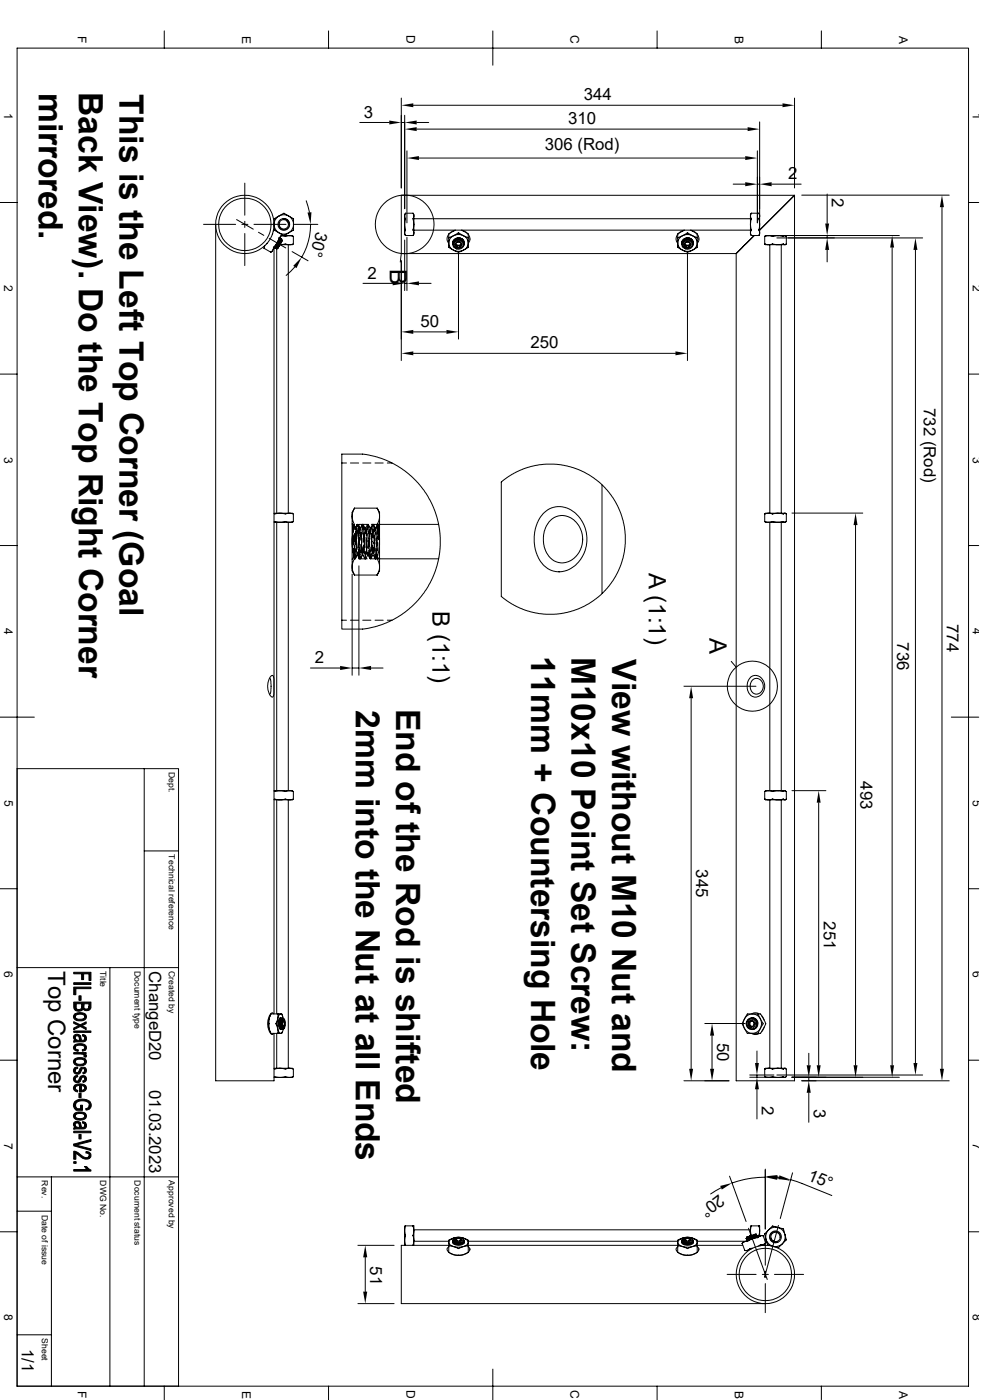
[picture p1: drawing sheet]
<svg xmlns="http://www.w3.org/2000/svg" width="297mm" height="420mm" viewBox="0 0 297 420" stroke-linecap="round" stroke-linejoin="round" font-family="sans-serif">
<g fill="none" stroke="#000" stroke-width=".3">
<path d="M5.1 14.4h285.2v401.4h-285.2zM49.2 9.3v5.1M98.5 9.3v5.1M147.7 9.3v10.3M196.9 9.3v5.1M246.2 9.3v5.1M107.8 36.7h8.9M120.3 36.7h1M120.3 29.4v27M121.3 34.6v28M123.9 31.6h110.6M124.9 36.7h3.6"/>
<path d="M124.9 38.7h99.2M227.7 36.6v28.6M238.1 29.4v27M73.4 54.9v9.7M122 45.3v21.5M125.6 47.4h97.8M219.8 55.2h3.6M227 45.3v21.5M227 55.2h.7M231.3 55.2h8.8M238.1 58.6h-117.8v17.5M238.1 58.6l-10.4 10.4"/>
<path d="M238.1 58.6v265.6h-17.5v-248.1l5.5-5.4-5.5 5.4h-100.3M240.3 58.5h44.2M247.9 58.2v8.9M0 60.7h5.1M61 67.3h9.6M64.6 67.3v256.9h17.5v-14.2M70.9 65.9l5 2.8M72.5 67.3h1.8M73.4 66.4v1.8M73.4 70.1v9.6M76.1 67.3h9.6M77.5 69.7l1.6 .9"/>
<path d="M79.2 74.5h.1M79.4 73.7l-.2 .8zM80.1 73l-.2 .2M80.7 71.5l4.9 2.9M81.7 70.2h.1M81.7 70v.2M82.1 69l-.2 .3 .3-.3M82.1 69h.1M82.1 68.9v.1M82.1 74.4v229.8M82.2 65.6l2.3-1.3a.81 .81 0 0 1 1.4 .1l.8 .5a1.49 1.49 0 0 1 1.3 1.1v1.7a1.21 1.21 0 0 1-.5 1.6l-1.1 .6a1.5 1.5 0 0 1-1.8 .5l-1.2-.6a1.55 1.55 0 0 1-1.3-1.3zM82.4 74.1h.1"/>
<path d="M82.4 74.1h-.1M82.4 73.9v.2M82.4 74.5h.1M82.4 74.1v.4M82.8 74.3l.1 .1M82.8 74.3l-.3 .2M82.8 73.2l-.4 .9M82.9 74.7v.1M82.9 74.4v.4M82.9 74.7v79.3M83.3 74l-.4 .7M83.9 66.6l-.1 1.3 .9 .8h.6l.7-.3 .4-1.1"/>
<path d="M83.9 71.5h.1M83.9 71.4l-1.5 3.1M83.9 73.4l1.6-.2 1.6 .2 .8-.2-.3 .2zM84 66.3a1.43 1.43 0 0 1 2 0l.4 1-.3-1.1-.6-.5-.7-.1a1.62 1.62 0 0 1 1.7 .9 1.57 1.57 0 0 1-.3 2.1 1.57 1.57 0 0 1-2.1-.2 1.57 1.57 0 0 1-.1-2.1zM84 71.5l-1.5 3M84 71.8l-1.2 2.5M84 71.8v.1M84 71.5v.3M84 71.9l-1.1 2.5M84.3 70.7l-2.7 4.7-.4 .2-2-1.1M84.3 70.7h3.3l.3 .2-.8-.2-1.5 .2zM84.4 71.7l-1.5 3"/>
<path d="M84.4 71.7h.1M84.4 71.7l-.4 .2M84.4 70.3l-.2 .6-.5 .4-.7 1.6-1 1.2-.3 1.1-.5 .4M84.4 71.7l-1.1 2.3M84.4 72.1l-.6 1.5M84.4 72.1l-1 2.3M84.4 71.7v.4M84.5 70.4l-.2 .3M84.6 72.1l-1.4 2.5-.3 .2M84.6 72.1l-1.2 2.3-.1-.4M84.6 72.1h-.1M86.4 73.4v80.6"/>
<path d="M87.5 75.5l4.8 2.7M87.9 67.3h7.3M87.9 70.9h.1M87.9 73.2h.1M87.9 70.9v2.3M91.8 60.2l1 3.5M93.1 67.3a19.8 19.8 0 0 1-2.7 9.9M120.3 78.2v30M120.3 76.1l-.3 2.5M121.3 72v15.2M121.5 64l-.2 .6 .2 1-.2 1.3 .2 2-.2 1.1 .2 .7M121.5 70.7h.1"/>
<path d="M121.5 64l-.2 .4v5.8l.2 .5h2.3M121.5 64h.1M121.5 64h2.3M122 71.2v16M123.8 64l.2 .7-.2 .9 .2 1.5-.2 1.9 .2 .9-.2 .8M123.8 64l.2 .4v5.8l-.2 .5M123.8 70.7h.1M123.8 64h.1M124 65.6h100.9M124 69h100.9M134.5 71.4l2.1-1.1a.93 .93 0 0 1 1.6 0l2.1 1.1M134.5 70.3l-.5 1.1 .1 .9 .4 .6"/>
<path d="M135 71.4a3 3 0 0 1 3.2-1 3 3 0 0 1 2.1 2.5 2.95 2.95 0 0 1-2.9 2.5 2.95 2.95 0 0 1-2.9-2.5zM135.7 73.2a1.73 1.73 0 0 1 1.7-1.9 1.73 1.73 0 0 1 1.7 2M135.7 73.2h.1M135.7 73h.1M136.3 72.6l1-.5 1.2 .2 .5 1-.2 .8-1 .6-1.3-.2-.6-.5 .8 .4-.7-.9zM136.3 72.7a1.27 1.27 0 0 1 1.9-.3 1.27 1.27 0 0 1 0 1.9 1.28 1.28 0 0 1-1.6 0 1.28 1.28 0 0 1-.3-1.6zM136.4 73.4l.3 .3a1.07 1.07 0 0 0 1.2 .4l.2-.4a.71 .71 0 0 0-.2-1.1l.4 .5a.78 .78 0 0 1-.4 1M136.4 73.4l.5 .7M136.4 69l-1.7 1M136.6 69l-2.1 1.2v3.2a.93 .93 0 0 0 .8 1.3l1.3 .7a1.62 1.62 0 0 0 2.1-.3l.3-.1a1.48 1.48 0 0 0 1.3-1.2v-3.6l-2-1.2M136.6 73.1l.1 .1a.96 .96 0 0 0 1.6-.1M136.6 73.1a.86 .86 0 0 0 .8 .5 .86 .86 0 0 0 .8-.5"/>
<path d="M136.7 72.9l.2-.3-.5 .8zM136.9 74.1h1M136.9 73.6v.5M136.9 72.6h1zM137.4 75.7v26M137.9 71.5l-.8-.1 .9 .1 .7 .4M137.9 73.6v.5M138.4 69l1.7 1M138.9 73.8l.2-.3a1.65 1.65 0 0 0-1.9-1.8 1.65 1.65 0 0 0-1.3 2.3M139 72.3l-.6-.7-1.4-.1-1 .6-.3 .9M139.1 73l-.4-1.1-.6-.4h-.9l-1.2 .6-.3 1M139.1 73.1l-.1-.6-.5-.5-1.3-.3-1 .4-.5 1.1"/>
<path d="M139.1 73.1h.1M139.1 72.9h.1M140.3 70.3l.5 1.1v.9l-.5 .6M203.1 71.4l2.3-1.2a.79 .79 0 0 1 1.4 .1l2.2 1.1M203.2 70.3l-.6 1.3 .1 .7 .5 .6M203.7 71.4a2.95 2.95 0 0 1 3.3-.9 2.95 2.95 0 0 1 1.9 2.9 3 3 0 0 1-3.1 2 3 3 0 0 1-2.7-2.5zM204.3 73.2a1.73 1.73 0 0 1 1.8-1.9 1.73 1.73 0 0 1 1.7 2M204.3 73.2h.1M204.9 72.7a1.32 1.32 0 0 1 1.8-.4 1.32 1.32 0 0 1 .5 1.8 1.32 1.32 0 0 1-1.8 .4 1.32 1.32 0 0 1-.5-1.8zM205 72.5l.7-.4 1.1 .1 .8 .7-.1 1.1-1 .7h-.9l-.7-.3-.4-.4 .8 .4-.7-1zM205.1 73.4l.2 .3a.92 .92 0 0 0 1.4 .2l.1-.2a.71 .71 0 0 0-.3-1.1l.3 .3a.75 .75 0 0 1-.3 1.2M205.1 73.4l.5 .7"/>
<path d="M205.1 69l-1.7 1M205.2 69l-2 1.1-.1 2.9a1.1 1.1 0 0 0 .6 1.5l1.4 .8a1.72 1.72 0 0 0 2.2-.2l.6-.2a1.2 1.2 0 0 0 1.1-1v-3.8l-2.1-1.1M205.2 73.1a.89 .89 0 0 0 .9 .5 .89 .89 0 0 0 .8-.5M205.2 73.1l.1 .1a.92 .92 0 0 0 1.6-.1M205.3 72.9l.3-.3-.5 .8zM205.6 74.1h.9M205.6 73.6v.5M205.6 72.6h.9zM206 75.7v32.5M206.5 71.5l-.7-.1 .9 .1 .7 .4M206.5 73.6v.5M207.1 69l1.6 1"/>
<path d="M207.6 73.8a1.63 1.63 0 0 0-.9-2.1 1.63 1.63 0 0 0-2.1 .8l-.3 .5 .2 1M207.6 72.3l-.8-.8h-1.2l-.8 .4-.4 .5v.6M207.8 73l-.4-1.1-.6-.4h-1l-1.1 .5-.4 1.1M207.8 72.9h.1M207.8 73.1l-.6-1.1-1.3-.3-1.1 .5-.5 1M209 70.3l.5 1-.1 .9-.4 .7M225.2 64l-.3 .4v5.8l.3 .5h2.2M225.2 64l-.3 .7 .3 .9-.3 1.5 .3 1.9-.3 .9 .3 .8M225.2 64h2.2M225.2 64h.1M227.4 64l.3 .6-.3 1 .3 1.3-.3 2.1 .3 1-.3 .7M227.4 64l.3 .4v5.8l-.3 .5"/>
<path d="M229.2 73.2l.3 .2h5.9M229.2 70.9v2.3M229.2 70.9h.1M229.2 73.2h.1M229.2 73.2l.8 .2 1.5-.2 1.1 .2 2.2-.2 .6 .2 .2-.2M230.7 73.4v80.6M232.8 71.4h43.7M233.2 70.7h-3.7l-.3 .2M233.2 70.7l-1.5 .2-1.7-.2-.8 .2M233.2 70.7l1.4 .2 .8-.2 .2 .2M233.2 70.7h2.2M234.1 73.4v80.6"/>
<path d="M235.6 70.9h.1M235.6 73.2h.1M235.7 70.9v2.3M247.9 70.7v.7M247.9 75v3.6M267.4 74.3v245.3M269.5 70.7h-34.2M274.4 75v243.9M282.3 62.1v258.5M290.3 60.7h3M88.3 80.1l-2.5 2.5M108.8 85h8.9"/>
<path d="M121.3 85h.7M123.9 99.6h9.9M125.6 85h3.6M0 112.2h5.1M123.9 106h78.5M290.3 112.2h3M102.4 138.9h1.4M105 138.9h2.5M108.7 138.9h2.5M112.4 138.9h2.5M116.1 138.9h1.4M82.1 154h5.5l.3 .2-.8-.2-1.5 .2-1.1-.2-2.4 .1"/>
<path d="M82.9 156.7v80.5M86.4 156.7v80.5M87.9 156.5l-.3 .2h-5.5M87.9 156.5l-.8 .2-1.5-.2-1.1 .2-2.4-.2M87.9 154.2h.1M87.9 156.5h.1M87.9 154.2v2.3M105.5 157.2l.2 .1M105.7 158.3v1.5M105.7 157.3v1M105.7 158.3v1.3M105.7 157.3l.1 .2"/>
<path d="M106.2 158.9l-.5-1.6 .2 1.9M106.2 152.5l-.7 2 .3 2a1.53 1.53 0 0 1 .2 1.8l-.4 2.8-.1 2.2 .7 4.3M106.3 152.4l-.8 1.3v17.5l.8 1.3h6.7M106.3 152.4l-.1 .1M106.3 152.4h6.7M106.4 160l-.1 2.4M106.5 158.7l.1-.5 .1 1.4M106.7 159.6v2.9M106.7 159.6l.1 1.5M107.1 159.1l-.2 2.5M107.1 157.3l.8 1-.3 2.4M107.1 157.4l-.5 .8-.9-.8"/>
<path d="M107.1 157.4l-.3 2.3M107.1 157.9l.2-.6 .2 1.8M107.2 158.6l.2 2.4M107.8 158.3h.2M108 159.6l.2 2.5M108.2 159.1l-.2-.8-.2 1.6M108.4 159.6l-.2 2.5M108.5 158.4l.1-1.1 .2 1.4M108.6 157.4l-.6 1M108.6 157.3h.2M108.7 157.8l-.2 2.4M108.8 157.4l.6 1"/>
<path d="M108.9 159.9l.1 2.5M108.9 158l.2 2.5M109.2 159l.2-.7 .2 1.8M109.4 159.5l-.2 2.4M109.4 158.3h.2M109.6 158.4l.6-1.1h.2l.6 1.1M109.6 158.4l.3 2.4M110 158.2l-.1 2.5M110.1 157.3h-2.5v2.7M110.2 157.6l.2 2.5M110.5 158.2l-.2-.9-.1 1.6M110.6 159.4l.1 2.4"/>
<path d="M110.8 158.6l-.2 2.4M110.9 158.3h.2M111.1 159.3l.2 2.4M111.3 158.8l-.2-.5-.2 2M111.3 157.3h20.1M111.7 157.4l-.6 1M111.7 158.7l-.2 2.5M111.8 157.7l-.1-.4-.2 2M111.8 157.5l.1-.2 .2 2.3M111.9 159l.2 2.4M111.9 157.4l.6 1M112.4 159.8l-.1 2.5"/>
<path d="M112.5 158.3h.1M112.6 158.6l.3-.4 .3 .9M112.6 158.9l.1 1.4M112.6 158.3v.6M112.6 158.9l-.2-.6-.1 1M112.7 158.2l-.1 .1M113 159.2l-.1 2.4M113 152.5l.7 2-.2 1.8a1.67 1.67 0 0 0-.3 2l.5 3.3v2.3l-.5 2.7a1.88 1.88 0 0 0 .3 2.2l.2 1.7-.7 2M113 152.4l.7 1.3v17.5l-.7 1.3M113 152.4v.1M113.1 157.9l.1-.6 .3 1.8M113.2 157.4l-.5 .8"/>
<path d="M113.4 159.1l-.1 2.4M113.4 157.4l-.2 2.5M113.5 157.9v-.5l.1 1.1M113.6 158.5v3.4M113.6 158.5h.1M113.7 157.2l-.2 .2M131.4 157.3l.6 3.8-.1 3.4-.5 3.1M131.4 157.3l-1.2-4.3-2.4-4.7-3-3.9-3.5-3.2-4.3-2.6-4.5-1.7-3.6-.7h-6.5v52.5h6.5l3.6-.7 4.5-1.7 4.3-2.6 3.5-3.1 3-3.9 2.4-4.7 1.2-4.4M163.1 153.8l.1-.1a7.2 7.2 0 0 1 11 2.3l.8 1.4 .7 2.1 .2 1.6-.2 2.9-.7 2.2-1.1 1.7-1.3 1.5-1.2 .9a6.8 6.8 0 0 1-10.4-3.9l-.6-1.5-.3-2.3 .2-3.1 1.1-3.4zM164.8 156.3l1.9-1.3 1.4-.4 1.2 .1 1.6 .5 1.1 .8 1.7 2.1 .5 1.2 .4 2-.4 2.9-1.1 2.2-1.1 1.2-1.1 .7-2.2 .6-2-.4-1.6-.9-1.4-1.9-.8-2.5v-2.6l.6-2.4zM180.4 145.5l-1.4-1.3a22.6 22.6 0 0 0-28.8 .4v34.3l3.3 2.3 2.1 1.1 2.6 1 3.3 .8 2.2 .2 4.5-.2 2.9-.7 2.8-1a21.7 21.7 0 0 0 6.5-4.3M180.4 145.5l2.7 3 2 3.2 1.7 4.6 .6 4.2-.3 5.1-1 3.8-1 2.4-1.4 2.4-3.2 3.9z"/>
<path d="M229.2 156.5l.3 .2 5.9-.1M229.2 154.2v2.3M229.2 154.2h.1M229.2 156.5h.1M229.2 156.5l.8 .2 1.5-.2 1.1 .2 2.2-.2 .6 .2 .2-.2M230.7 156.7v80.5M233.2 154h-3.7l-.3 .2M233.2 154l-1.6 .2-1.6-.2-.8 .2M233.2 154l1.5 .2 .7-.2 .2 .2M233.2 154h2.2M234.1 156.7v80.5M235.6 154.2h.1"/>
<path d="M235.6 156.5h.1M235.7 154.2v2.3M237.4 153.9h21.2M256.4 157.5v162.1M0 163.7h5.1M105.5 172.2v30.4M105.8 161v2.4M105.8 160.9l.2 2.4M105.9 164.7l.1 2.4M106 160.4l.2 4.7M106 164.5l.2 2.5M106.2 167.6l-.7 2 .1 1.2 .6 1.7"/>
<path d="M106.2 172.5h.1M106.3 163.7l-.1 2.4M106.3 167.6l-.3-.4-.5 .6M106.3 166.3l.2 1.3 .1-1.1M106.3 167.6h.2M106.3 160.1l.4 2.4M106.6 164.6l-.2 2.4M106.7 162.5l.1 1.5M106.8 161l-.2 2.4M106.8 162.8l-.1 2.5M106.8 162.3l.2 2.5M106.8 165.3l.3 1.3 .1-1"/>
<path d="M107.1 166.6h.2M107.1 166.6l-.6 1M107.2 166.6l.6 1M107.4 162.2l.2 2.5M107.5 164.8l-.2 1.8-.2-.6M107.5 161.9l-.2 2.4M107.5 160.4l.2 2.4M107.6 169.8v32.8M107.6 164.9v2.7h2.5M107.6 161.2v2.5M107.6 165.9l.2 1.7 .1-.7M107.7 164l.2 2.5"/>
<path d="M107.7 161.2l-.1 2.4M108.2 163.2l-.1 2.5M108.3 165.1l-.2 2.5 .5-1M108.3 160.4l.1 2.4M108.3 163.3l.2 2.4M108.5 161.5l-.2 2.4M108.5 164l.3 2.5M108.6 166.6h.2M108.8 166.6l.5 1M108.9 163.9l-.2 2.5M109.1 163.6l.1 2.4M109.1 161.7l.2 2.5"/>
<path d="M109.1 163.2l-.1 2.4M109.1 160.2l-.1 2.5M109.3 165.4l.3 2.2v-.1M109.6 165.6l-.2 2-.1-.3M109.7 161.2l.2 2.5M109.8 161.9l-.1 2.4M109.9 163.8l-.1 2.4M109.9 162l.2 2.5M109.9 164.9l.3 1.7 .1-.7M110.1 160.1l-.2 2.5M110.2 166.6h.2M110.2 166.6l-.6 1"/>
<path d="M110.3 166.6l.6 1h.2l.6-1M110.5 161.3l.1 2.4M110.6 165.1l-.2 1.5-.2-.9M110.6 162.2l-.2 2.5M110.7 165l.2 2.4M110.7 163.1l.2 2.4M110.8 161.5l-.1 2.5M111.2 164.2l-.1 2.5M111.3 167.6h20.1M111.3 166.1l-.2 1.5-.1-.8M111.3 160l.2 2.2-.1 2.7M111.3 162.9l.2 2.5"/>
<path d="M111.4 160.5l-.1 2.5M111.6 163.7l.2 2.4M111.7 166.6h.2M111.9 166.6l.5 1M112 164.3l-.3 2.3M112.1 162.6l.1 2.5M112.2 160.7l.1 2.5M112.2 163.5l-.1 2.4M112.2 160.6l-.1 2.4M112.3 166.3l.2 1.3 .1-1.1M112.4 164.4l.1 2.5M112.7 167.6l.3-.6 .7 .8"/>
<path d="M112.7 161.5l.1 2.5M112.9 165.2l.1 1.8 .1-.5M112.9 162.9l-.2 2.4M112.9 164.7l-.1 2.5M113 172.5h.1M113.1 161.1l-.1 2.4M113.2 162.8v2.4M113.4 160.3l.2 1.6M113.5 160.3l.1 1.6M290.3 163.7h3M102.4 186.1h1.4M105 186.1h2.5"/>
<path d="M108.7 186.1h2.5M112.4 186.1h2.5M116.1 186.1h1.4M219.2 198.4l1.4 1.8M0 215.1h10.3M80.8 203.5l.3 .4 .1 1.3v2.1l-.2 .8-.2 .1M81 203a.56 .56 0 0 1 .8-.3 .56 .56 0 0 1 .3 .7l-.1 5a.55 .55 0 0 1-.4 .7 .55 .55 0 0 1-.6-.5l-.7-1.7-.1-1.3 .2-1.2zM93 200.4h8.9M105.5 200.4h2.1M111.2 200.4h3.6M205 205.9h21.6M207.1 209.5v111.1"/>
<path d="M225 203.1a2.82 2.82 0 0 1 3.1 .2 2.82 2.82 0 0 1 1.1 2.9l-.3 1.1a2.48 2.48 0 0 1-2.8 1.8 2.48 2.48 0 0 1-2.1-2.5l.1-1.9zM225.5 204l.8-.5h.8l.9 .5 .4 .6 .4 1.1-.1 .8-.4 .9-.6 .5-1.4 .3-1-.8-.5-1.7zM285.1 215.1h8.2M5.1 230.6h48.4v185.2M43.2 230.6v185.2M82.1 239.8l2.4 .1 1.1-.2 1.5 .2 .8-.2-.3 .2h-5.5M82.1 237.2h4.2a1.38 1.38 0 0 1 1.5 .2l-1.1-.2-1.1 .2-1.7-.2-1.8 .1M82.9 239.9v64.3M86.4 239.9v80.6M87.9 237.4h.1M87.9 239.7h.1M87.9 237.4v2.3"/>
<path d="M229.2 239.7l.3 .2h5.9M229.2 239.7h.1M229.2 237.4v2.3M229.2 237.4h.1M230.7 239.9v80.6M233.2 237.2h-3.7l-.3 .2M233.2 237.2l-1.6 .2-1.3-.2-1.1 .2M233.2 237.2l1.5 .2 .5-.2 .4 .2M233.2 237.2l2.2 .1M234.1 239.9v80.6M235.6 237.4h.1M235.7 237.4v2.3l-.3 .2-.6-.2-1.1 .2-2.1-.2-1.6 .2-.8-.2"/>
<path d="M237.4 237.2h10.1M43.2 255.3h10.3M245.4 240.8v78.8M0 266.6h5.1M290.3 266.6h3M5.1 290.3h48.4M32.9 290.3v125.5M0 318.1h5.1M80.8 304.7l.1 .1M80.9 309.4l-.1 .1M80.9 304.7v.1a6.9 6.9 0 0 0 0 4.7M82 304.2l-.2-.2a.65 .65 0 0 0-.9 .5l-.7 2.3 .1 1.3 .6 1.5a.63 .63 0 0 0 .3 .6 .63 .63 0 0 0 .7-.1l.1-.1"/>
<path d="M82.9 310v10.5M83.3 304.2h.6a.61 .61 0 0 1 .6 0 .61 .61 0 0 1 .2 .6M83.3 304.2h-2.1l-.6 1.9v2.3l.6 1.6h2.1M83.3 304.2l-.2 1.7a1.51 1.51 0 0 0-.2 1.7l.4 1.1v1.3M83.5 306.9l.4 1.5M83.8 305.7l-.1 .2M83.8 305.7l-.2 1.6 .3 1M83.9 305.4l-.1 .1M84.2 305.4l-.5 .4-.1 1.3 .3 1.3 .5 .4M84.4 308.3l-.4-1.1 .3-1.5-.3 .7v.9l.4 1.1M84.6 305.4l-.4 .7-.1 1.2 .4 1.3 .4 .2M84.6 305.4h.1"/>
<path d="M84.6 308.7l-.4 .1-.3-.6-.1-2.3a.36 .36 0 0 1 .1-.4 .36 .36 0 0 1 .5 0l-.3-.2a2.81 2.81 0 0 0 0 3.6l.1-.1M84.7 309.4a.98 .98 0 0 1-1.4 .6M84.7 305.9l-.2 .5 .2 1.6M84.8 306.6v1M84.8 307.6l.2 .5 .3-.5M84.8 305.7l-.3 1.5 .1 .8 .4 .5M84.8 307.6h.5M84.8 306.6h.5M84.9 306.2l.1-.1-.2 .5M84.9 305.6l-.4-.2-.3 .8v1.4l.3 .9M84.9 305.8a1.2 1.2 0 0 1 .6 1.7l-.3 .9a1.22 1.22 0 0 1-.6-1.7zM85 305.6l-.3-.8a.64 .64 0 0 0-.6-.6 .64 .64 0 0 0-.7 .6 5.9 5.9 0 0 0 .5 5.2l.6-.2 .4-1"/>
<path d="M85.3 308.3l-.5 .5-.3-.3M85.3 305.9l-.1-.1a.45 .45 0 0 0-.6 0 .45 .45 0 0 0 0 .6v1.2l.4 .9h-.5M85.3 306.6l-.3-.5v.2a.56 .56 0 0 1 .2 .9l.1 .4-.3 .5-.1-.1M85.3 306.6v1M211.2 307h12.2M213.4 310.7v9.9M223.9 304.7a2.82 2.82 0 0 1 4.3 2.4 2.82 2.82 0 0 1-4.3 2.4 3 3 0 0 1 0-4.8zM224.3 306.6v1M224.3 307.6h.4M224.3 306.6h.4M224.4 308.5h.6l-.8-.5-.3-.5v-.9l.8-1h.8l.9 .5 .3 .8-.2 1.2-.9 .7M224.4 308.5l1.2 .3"/>
<path d="M224.4 308.5l-.8-1.1 .2-1 .9-.9h1.2l1 1v1.1l-.6 .9-1 .3M224.5 306.3l.6-.2-.8 .5zM225 305.4a1.75 1.75 0 0 1 2.2 1.7 1.75 1.75 0 0 1-2.1 1.7M225.1 306.1a.96 .96 0 0 1 .9 1.4 .96 .96 0 0 1-1.7 .1l.4 .2a.76 .76 0 0 0 1.3-.5v-.6zM225.2 308.8h.1M225.3 310l.8 .3 1.5-.3M225.3 304.2l.9-.4 1.4 .4M225.3 305.4h.1M225.3 305.4l1.1 .4 .6 1.2-.3 1.2-.6 .5-.7 .1M225.3 306.2a.94 .94 0 0 0-.6 .9 .94 .94 0 0 0 .6 .9M225.4 305.4l1.1 .4 .6 1M225.4 306.2a.86 .86 0 0 0-.7 .9 .86 .86 0 0 0 .7 .8"/>
<path d="M225.5 305.4l1 .3M225.6 308.8h-.4M226.9 315.3v3.6M227.1 304.2l1.2 2.3a.83 .83 0 0 1 0 1.4l-1.2 2.1M227.1 304.2h-1.9a1.02 1.02 0 0 0-1.4 .3l-.9 1.6a1.25 1.25 0 0 0 0 2l.3 .6a1.43 1.43 0 0 0 1.3 1.3h2.6M227.1 304.2h.9l1 1.7a1.65 1.65 0 0 1-.1 2.5l-1 1.6h-.8M228.3 304.8l.7 1.3M229 308.1l-.7 1.4M242.4 316v3.6M290.3 318.1h3M82.1 323.1l2.2 .1 1.3-.2 1.4 .2 .9-.2-.3 .2h-5.5M82.1 320.5h5.5l.3 .2-1-.2-1.3 .2-1.5-.2-2 .1"/>
<path d="M87.9 320.7h.1M87.9 323h.1M87.9 320.7v2.3M205 324.2h13.5M224.7 323.2h6.3M224.7 322.5h7.2M226.9 322.5v.7M226.9 326.8v8.9M229.2 323l.3 .2h5.9M229.2 323h.1M229.2 320.7h.1M229.2 320.7v2.3"/>
<path d="M232.8 322.5h43.7M233.2 320.5h-3.7l-.3 .2M233.2 320.5l-1.6 .2-1.4-.2-1 .2M233.2 320.5h.7a1.07 1.07 0 0 0 1.3 0l.4 .2M233.2 320.5h2.2M235.6 320.7h.1M235.7 320.7v2.3l-.4 .2-.5-.2-1.3 .2-1.9-.2-1.5 .2-.9-.2M237.4 323.2h32.1M240.3 324.2h44.2M242.4 323.2v1M242.4 327.8v8.9M5.1 353.1h48.4"/>
<path d="M15.4 353.1v62.7M216.1 356.3l-3.1 1.9M218.7 352.8l4.9 13.6M229.4 350.7v18M229.4 353.1a30.4 30.4 0 0 0-10 1.8M233 353.1l.5 .1M233 353.4l3.5 .6M237 353.9l3.4 1.1 8.9 3.6M237.5 351.8l-3.7 13.7M0 369.5h5.1M5.1 363.3h10.3M107.3 373.6h10.8"/>
<path d="M109.5 377.2v10.3M121.3 373.6h2.5M121.3 373.6h-1v17.5h109.1M121.5 367.7l-.2 1.2 .2 1.7-.2 1.2 .2 1.8M123.8 367.7h-2.5v5.9M123.8 367.7h.2v4.4M123.8 367.7l.2 1.3-.2 1.6 .2 1.5M123.8 373.6h.2M124 368.9h100.9M124 372.4h10.5M124 372.1l-.2 1.5M124 372.1v1.5"/>
<path d="M124 373.6h10.5M134.5 373.7l2.1 .5a1.18 1.18 0 0 0 1.8-.1l1.9-.4M134.5 374.1l-.5 .5 .1 .5 .4 .5M134.5 372l1.9-.7-.9 .3a1.09 1.09 0 0 0-1 1.1 1.09 1.09 0 0 0 1 1.1 4.1 4.1 0 0 0 4.8-.8 1.36 1.36 0 0 0-1.4-1.6l-.5-.1 1.4 .5a1.16 1.16 0 0 1 .5 1.6v2.3l-1.9 .8h-2l-1.9-.8zM134.7 375.8l1.3 .7 1 .1 1.8-.1 1.3-.7M135.1 376l.1 .1M135.7 372l.3 .6 .9 .2M135.9 372.4l1 .4M136.1 371.9v.3l.6 .2M136.1 371.5a.51 .51 0 0 0-.4 .4 .51 .51 0 0 0 .2 .5M136.2 371.5a1.77 1.77 0 0 1 2.6 .3 1.74 1.74 0 0 1-2.8 0zM136.3 373.1l.6 .2 1.4-.2"/>
<path d="M136.4 371.8l.5 .4M136.4 371.8l.3 .3M136.7 371.2l-.7 .5a.58 .58 0 0 0 .7 .7h-.8M136.9 373.1l-.3 .1M136.9 371.4l-.5 .4M136.9 372.2h1M136.9 371.4v.8M136.9 371.4h1zM137.1 373.3h.3M137.1 372.8h.3M137.9 371.4l.5 .4-.5 .4M137.9 371.4l.5 .4-.2 .3"/>
<path d="M137.9 371.4v.8M138.2 371.2l.7 .5v.6l-.8 .4-1.2 .1M138.4 372.6l-.9 .3-1.2-.2M139 371.9v.8l-1.2 .5-1.7-.2-.4-.3 .1-.4M139.1 372.3l-.5 .7-1 .3-1.2-.1-.4-.2-.3-.5a1.55 1.55 0 0 0 2.2 1l1-.4 .2-.7M139.1 372.5l-.1 .5M139.1 372.3h.1M139.1 372.7h.1M139.7 376v.1M140.3 372.4h62.8M140.3 374.1l.5 .5v.5l-.5 .5M140.3 373.6h62.8"/>
<path d="M203.1 373.7l2.1 .5a1.18 1.18 0 0 0 1.8-.1l2-.4M203.2 374.1l-.6 .6 .6 .9M203.4 375.8l1.3 .7 1 .1 1.7-.1 1.3-.7M203.7 376l.1 .1M204.3 372l.3 .5 .9 .3M204.5 372.4l1 .4M204.7 371.9l.6 .5M204.7 371.9h.1M204.8 371.5a.51 .51 0 0 0-.4 .4 .51 .51 0 0 0 .1 .5M204.9 371.5a1.81 1.81 0 0 1 2.5 .3 1.74 1.74 0 0 1-2.7 0zM205 373.1l.5 .2 1.5-.2M205.1 371.8l.5 .4"/>
<path d="M205.1 371.8l.2 .3M205.3 371.2l-.7 .6 .7 .6h-.8M205.5 373.1l-.3 .1M205.6 371.4l-.5 .4M205.6 372.2h.9M205.6 371.4v.8M205.6 371.4h.9zM205.8 373.3h.2M205.8 372.8h.2M206.5 371.4l.6 .4-.6 .4M206.5 371.4l.2 .2a.26 .26 0 0 1 .3 .2 .26 .26 0 0 1-.2 .3M206.5 371.4v.8"/>
<path d="M206.8 371.2l.8 .5v.6l-.8 .4-1.3 .1M207.1 371.3l1.1 .4a1.04 1.04 0 0 1 .8 1.6l-.1 2.5-1.9 .7h-1.6l-1.1-.2-1.2-.6v-3a.87 .87 0 0 1 1-1.1l1-.3-1 .3a1.09 1.09 0 0 0-1 1.1 1.09 1.09 0 0 0 1 1.1 4.1 4.1 0 0 0 4.8-.8 1.58 1.58 0 0 0-1.8-1.7M207.1 372.6l-1 .3-1.1-.2M207.6 371.9l.2 .5-.4 .5-1.3 .4-1.4-.3-.4-.4 .1-.3M207.7 372.5l-.1 .5M207.8 372.3l-.5 .7-1.1 .3-1.4-.2-.5-.6a1.04 1.04 0 0 0 1.3 1 1.52 1.52 0 0 0 2.2-1.1M207.8 372.3h.1M207.8 372.7h.1M208.4 376l-.1 .1M209 372.4h14.4M209 374.1l.5 .5-.1 .5-.4 .5M209 373.6h13.6"/>
<path d="M222.4 373l.8 2.1M223.2 375.1h.1M223.7 371.6l.3 .1M223.8 371.2l1.2-.5-.6 .5M223.8 372l.3 .2M223.8 371.2h.1M223.9 371.2v.1M223.9 371.2l-.3 .3M224 371.7h.1M224.1 371.7l-.3 .3M224.2 371l-.3 .2M224.3 368.5l5.7 15.3"/>
<path d="M224.4 371.2l-.8 .4M225 370.7l-1.1 .5M225.1 374.7l-1.4 .5-.5-.1M225.2 367.7l-.3 1.3 .3 1.6M225.5 371.6l-1.5 .8h-.8l-.8 .6M225.6 370.8l1.1-.6h-.3l-2.6 1M225.6 370.8l-1.2 .4M225.6 370.8l-1.9 .8M225.6 374.4l-.8 .1-.8 .6h-.8M226.6 370.5l-2.6 1.2M226.6 370.5l-2.5 1.2M226.6 370.5h.1"/>
<path d="M226.6 370.5l.3 .1M226.7 371l-2.1 .9M226.7 371.1l-1.2 .5M226.7 370.3l-.1 .2M226.7 371v.1M226.7 371l.3 .1M226.9 370.6l-3.1 1.4M226.9 370.6l.1 .1M227 370.7l-3.1 1.4M227 370.7l-.3 .3M227.5 367.7h-2.6v3.1M227.5 367.7h.2v3.1"/>
<path d="M227.5 367.7l.2 1.2-.2 2M227.9 370.8l-.7 .5-1.7 .3M227.9 370.8l-5.1 1.8-.4 .4M228.2 373.6h1.2M228.7 370.7l-.8 .1M228.7 370.7l.8 2.1M229.4 370.8v8.8M229.5 372.8l-.3 .4-1.4 .5M229.5 372.8l-.8 .6h-.8l-.7 .4M229.5 372.8h.1M230.5 368.9l1.1-1.1 2.3 .6a.95 .95 0 0 1 1.1 1.2l.5 1.6a.85 .85 0 0 1-.5 1.4l-.6 .7a1.62 1.62 0 0 1-1.4 .9l-2.3-.6a.86 .86 0 0 1-.9-1.1l-.4-1.4a.93 .93 0 0 1 .4-1.6zM231.1 370l.7-.4 .8-.1 .8 .4 .4 .6a1.43 1.43 0 0 1-.4 1.6 1.43 1.43 0 0 1-1.7 .1l-.6-.8 .3 .7 .5 .5h1.2a1.76 1.76 0 0 1-1.9-.4 1.71 1.71 0 0 1-.1-2.2z"/>
<path d="M233.3 367.6l-4.1 15.6M233.8 371.4l-.3-1.2-.3-.3-.9-.2-.9 .4-.3 .6v.7M290.3 369.5h3M107.3 391.1h10.8M217.9 382.3h8.7M228.5 382.3h1.8M229.4 381.4v1.8M229.4 385.1v8.7M232.1 382.3h8.7M5.1 400.4h10.3M49.2 415.8v4.1M98.5 415.8v4.1"/>
<path d="M147.7 410.7v9.2M196.9 415.8v4.1M246.2 415.8v4.1"/>
<circle cx="73.4" cy="67.3" r="8.8"/>
<circle cx="73.4" cy="67.3" r="7.9"/>
<circle cx="85" cy="67.3" r="2.92"/>
<circle cx="85.1" cy="67.3" r="1.77"/>
<circle cx="121.3" cy="67.3" r="8.8"/>
<circle cx="225.5" cy="205.8" r="7.5"/>
<circle cx="225.2" cy="307.1" r="1.34"/>
<circle cx="232.4" cy="371.1" r="2.94"/>
<circle cx="232.4" cy="371" r="1.78"/>
<circle cx="229.4" cy="382.3" r="8.8"/>
<circle cx="229.4" cy="382.3" r="7.9"/>
</g>
<g fill="#000" stroke="#000" stroke-width=".3">
<path d="M22.1 294.8h5.2v.5h-5.2z" fill-rule="evenodd"/>
<path d="M23.7 298.7h.6v1.4h-.6z" fill-rule="evenodd"/>
<path d="M22.1 291.7h5.2v2.4h-.6v-2h-1.6v1.8h-.6v-1.8h-2.4z" fill-rule="evenodd"/>
<path d="M22.1 296.1h5.2v.5h-4.6v1.8h-.6z" fill-rule="evenodd"/>
<path d="M22.1 309.3h5.2v.4h-5.2z" fill-rule="evenodd"/>
<path d="M22.5 311.3l.1 .8z" fill-rule="evenodd"/>
<path d="M22.4 313.6l.1-.2 .2 1.3 .8 .3-.1 .4a1.11 1.11 0 0 1-1.2-.5 1.11 1.11 0 0 1 .2-1.3z" fill-rule="evenodd"/>
<path d="M22.2 310.6a1.28 1.28 0 0 1 1.8 .1l-.1 1.3a.98 .98 0 0 0-1-1.2l-.4 .3v.9a1.04 1.04 0 0 1-.3-1.4z" fill-rule="evenodd"/>
<path d="M22.1 306.5l1.9 .9-.4 .3-1.5-.7z" fill-rule="evenodd"/>
<path d="M22.7 301.1v.9a.87 .87 0 0 0 .9 .9 .87 .87 0 0 0 .9-1v1.2l-.8 .3-.9-.2z" fill-rule="evenodd"/>
<path d="M22.5 304.1l.8-.3 1.5 .1 .6 .2v.9a1.7 1.7 0 0 0-2.8 0z" fill-rule="evenodd"/>
<path d="M24.8 310.3l.6 .3v.8l-.1-.3-.6-.3z" fill-rule="evenodd"/>
<path d="M22.6 317.5l.9-.2 1.6 .2 .3 .1v.9a1.75 1.75 0 0 0-2.5-.5l-.3 .5z" fill-rule="evenodd"/>
<path d="M24.6 314.9l.6-.2 .2-.4v.8l-.7 .2z" fill-rule="evenodd"/>
<path d="M22.1 308.4l3.7-1.9v.6l-3.7 1.8z" fill-rule="evenodd"/>
<path d="M24.1 307.9l.5-.2 1.2 .6v.6z" fill-rule="evenodd"/>
<path d="M22.1 315.8h3.7v.3h-.5v.6l-.6-.5h-2.6z" fill-rule="evenodd"/>
<path d="M22.3 304.4l.2-.3 .1 .9a1.74 1.74 0 0 0 2.5 .5l.3-.3v-1.1a1.24 1.24 0 0 1 .3 1.6 1.24 1.24 0 0 1-1.5 .5 1.55 1.55 0 0 1-2.1-1.4z" fill-rule="evenodd"/>
<path d="M22.6 311.6l.5 .4 .9 .1v-1.4l.3 .6a.59 .59 0 0 0 .5 .8 .59 .59 0 0 0 .6-.7v-.8a1.09 1.09 0 0 1 .5 1.4 1.09 1.09 0 0 1-1.4 .5l-2.4 .2v-.5l.5-.1z" fill-rule="evenodd"/>
<path d="M22.5 313.4l1.5-.3a1.38 1.38 0 0 1 1.4 .2 1.38 1.38 0 0 1 .4 1.4l-.4 .4v-.8a1.73 1.73 0 0 0-2.4-.6l-.4 .6z" fill-rule="evenodd"/>
<path d="M25.3 316.1l.6 .5-.2 .6-.6-.2z" fill-rule="evenodd"/>
<path d="M22.3 317.8l.2-.2 .1 .9a1.7 1.7 0 0 0 2.8 0v-.9a1.23 1.23 0 0 1 .3 1.5 1.23 1.23 0 0 1-1.4 .6 1.72 1.72 0 0 1-2.3-1.3z" fill-rule="evenodd"/>
<path d="M25.1 301.1v.8a.79 .79 0 0 0 .8 .8 .79 .79 0 0 0 .8-.9v1.2l-1.3 .1-.4-.2z" fill-rule="evenodd"/>
<path d="M22.1 300.6h5.2l-.1 1.8-.5 .6v-1.9h-1.6l-.1 1.8-.2-.2-.3 .4v-2h-1.8v2l-.6-.7z" fill-rule="evenodd"/>
<path d="M22.1 339.3h5.2v.5h-5.2z" fill-rule="evenodd"/>
<path d="M22.5 337.4l.1 .8z" fill-rule="evenodd"/>
<path d="M22.5 320.3l.7-.2 .1 .4-.6 .2-.1 .5z" fill-rule="evenodd"/>
<path d="M22.6 322.7l.6-.1 .1 .4-.6 .3-.1 .4z" fill-rule="evenodd"/>
<path d="M22.4 325.6l.1-.1 .1 1.2 .7 .4-.1 .5a1.14 1.14 0 0 1-1.1-.7 1.14 1.14 0 0 1 .3-1.3z" fill-rule="evenodd"/>
<path d="M23.7 328h.6v1.3h-.6z" fill-rule="evenodd"/>
<path d="M22.2 336.7a1.28 1.28 0 0 1 1.8 .1l-.1 1.3a1.1 1.1 0 0 0-.9-1.2l-.4 .2-.1 1.1a1.04 1.04 0 0 1-.3-1.5z" fill-rule="evenodd"/>
<path d="M22.5 330.5l.2 1.4 .5 .7h.9v-1h.6v1.5h-1.9l-.3-.4-.5-.9 .1-.6z" fill-rule="evenodd"/>
<path d="M22.5 325.5l1.1-.3h1.2l.6 .3v.9l-.4-.6-.7-.2v2h-.5v-2l-.9 .2-.3 .6z" fill-rule="evenodd"/>
<path d="M22.6 333.8l.9-.2 1.6 .2 .3 .1v.9a1.65 1.65 0 0 0-2.8 0z" fill-rule="evenodd"/>
<path d="M24.8 336.5l.6 .2v.9l-.1-.4-.6-.3z" fill-rule="evenodd"/>
<path d="M22.4 320.3l.2 .9a.63 .63 0 0 0 .7 .6 .63 .63 0 0 0 .5-.8 1.09 1.09 0 0 1 1.6-.7v.8a.54 .54 0 0 0-.6-.5 .54 .54 0 0 0-.5 .7 1.15 1.15 0 0 1-1.6 .9 1.15 1.15 0 0 1-.3-1.9z" fill-rule="evenodd"/>
<path d="M22.4 322.9l.2 .8a.6 .6 0 0 0 .6 .6 .6 .6 0 0 0 .5-.7 1.15 1.15 0 0 1 1.7-.8v.9a.54 .54 0 0 0-.6-.6 .54 .54 0 0 0-.5 .7 1.15 1.15 0 0 1-1.6 .9 1.15 1.15 0 0 1-.3-1.8z" fill-rule="evenodd"/>
<path d="M25.4 320.3a1.01 1.01 0 0 1 .5 1.1 1.01 1.01 0 0 1-1 .8l-.1-.5 .6-.4z" fill-rule="evenodd"/>
<path d="M25.4 322.8a1.04 1.04 0 0 1 .5 1.1 1.04 1.04 0 0 1-1 .8l-.1-.5 .4-.1 .2-.3z" fill-rule="evenodd"/>
<path d="M24.3 325.6v1.5h.2l.8-.4 .1-1.2a1.19 1.19 0 0 1 .3 1.5 1.19 1.19 0 0 1-1.4 .6z" fill-rule="evenodd"/>
<path d="M22.3 334.1l.2-.2 .1 .9a1.7 1.7 0 0 0 2.8 0v-.9a1.2 1.2 0 0 1 .3 1.5 1.2 1.2 0 0 1-1.4 .6 1.62 1.62 0 0 1-2.2-1.5z" fill-rule="evenodd"/>
<path d="M22.6 337.7l.5 .5h.9v-1.4l.3 .6a.59 .59 0 0 0 .4 .8 .59 .59 0 0 0 .7-.6v-.9a1.09 1.09 0 0 1 .5 1.4 1.09 1.09 0 0 1-1.4 .6l-2.4 .1v-.5l.5-.1z" fill-rule="evenodd"/>
<path d="M25.7 332.6l.8-.3 .3-.7v1.1l-1 .3z" fill-rule="evenodd"/>
<path d="M22.6 330.3l1.7-.6 1.8 .2a1.58 1.58 0 0 1 1.2 1.2 1.58 1.58 0 0 1-.5 1.6v-1.1a2.12 2.12 0 0 0-3.1-1.2 1.24 1.24 0 0 0-1.1 1.2z" fill-rule="evenodd"/>
<path d="M22.1 348.5h.7v.5h-.7z" fill-rule="evenodd"/>
<path d="M23.7 340.3h.6v1.4h-.6z" fill-rule="evenodd"/>
<path d="M25.4 350h.6l.2 .2-.1 .7z" fill-rule="evenodd"/>
<path d="M22.1 345.4l1.2 .3 1.3 1.1a1.26 1.26 0 0 0 2.2-.2v.9a2.98 2.98 0 0 1-3.4-1.1l-.7-.4v1.8h-.6z" fill-rule="evenodd"/>
<path d="M22.1 343.2l5.2 1.5v.4l-5.2-1.4z" fill-rule="evenodd"/>
<path d="M22.1 343.2l5.2-1.4v.6l-4.5 1.1z" fill-rule="evenodd"/>
<path d="M25.8 345.4a1.16 1.16 0 0 1 1.4 .7 1.16 1.16 0 0 1-.4 1.4l-.1-1.2-1-.4z" fill-rule="evenodd"/>
<path d="M22.1 350.9h4l.1-.7 1.1 .8v.3h-5.2z" fill-rule="evenodd"/>
</g>
<g fill="#000">
<path d="M116.7 36.2l3.6 .5-3.6 .6zM120.3 31.6l3.6-.6v1.2zM121.3 38.7l3.6-.6v1.2zM121.3 36.7l3.6-.5v1.1zM224.1 38.1l3.6 .6-3.6 .6zM234.5 31l3.6 .6-3.6 .6zM122 47.4l3.6-.6v1.2zM223.4 54.7l3.6 .5-3.6 .7zM223.4 46.8l3.6 .6-3.6 .6zM227.7 55.2l3.6-.5v1.2zM90.4 77.2l-1.5 3.2-1-.6zM92.2 63.8l1.1-.1-.2 3.6z"/>
<path d="M247.9 71.4l.6 3.6h-1.2zM247.3 67.1h1.2l-.6 3.6zM267.4 70.7l.6 3.6h-1.2zM274.4 71.4l.6 3.6h-1.2zM282.3 58.5l.6 3.6h-1.2zM117.7 84.4l3.6 .6-3.6 .6zM120.3 99.6l3.6-.6v1.2zM122 85l3.6-.6v1.2zM133.8 99l3.6 .6-3.6 .6zM120.3 106l3.6-.6v1.2zM202.4 105.4l3.6 .6-3.6 .6zM256.4 153.9l.6 3.6h-1.2z"/>
<path d="M101.9 199.8l3.6 .6-3.6 .6zM107.6 200.4l3.6-.6v1.2zM207.1 205.9l.6 3.6h-1.2zM245.4 237.2l.6 3.6h-1.2zM213.4 307l.6 3.7h-1.2zM226.3 318.9h1.2l-.6 3.6zM241.8 319.6h1.2l-.6 3.6zM244.8 319.6h1.2l-.6 3.6zM255.8 319.6h1.2l-.6 3.6zM266.8 319.6h1.2l-.6 3.6zM273.8 318.9h1.2l-.6 3.6zM206.5 320.6h1.2l-.6 3.6z"/>
<path d="M212.8 320.6h1.2l-.6 3.6zM226.9 323.2l.6 3.6h-1.2zM242.4 324.2l.6 3.6h-1.2zM281.7 320.6h1.2l-.6 3.6zM215.9 355.8l3.5-.9-3.1 2zM229.4 353.1l3.6-.3-.1 1.1zM229.4 352.9l3.6-.4-.1 1.2zM233.6 352.6l3.4 1.3-3.7-.1zM109.5 373.6l.6 3.6h-1.3zM108.8 387.5h1.3l-.6 3.6z"/>
</g>
<g font-size="10.1">
<text x="11.6" y="27.8" transform="rotate(90 11.6 27.8)">mirrored.</text>
<text x="23.6" y="27.7" transform="rotate(90 23.6 27.7)">Back View). Do the Top Right Corner</text>
<text x="35.8" y="28.2" transform="rotate(90 35.8 28.2)">This is the Left Top Corner (Goal</text>
<text x="159.2" y="196.9" transform="rotate(90 159.2 196.9)">11mm + Countersing Hole</text>
<text x="171.3" y="197" transform="rotate(90 171.3 197)">M10x10 Point Set Screw:</text>
<text x="183.5" y="197.7" transform="rotate(90 183.5 197.7)">View without M10 Nut and</text>
<text x="106.6" y="213.1" transform="rotate(90 106.6 213.1)">2mm into the Nut at all Ends</text>
<text x="118.7" y="212.6" transform="rotate(90 118.7 212.6)">End of the Rod is shifted</text>
</g>
<g font-size="7.2">
<text x="116.8" y="80.6" transform="rotate(90 116.8 80.6)">B</text>
<text x="194.5" y="171.7" transform="rotate(90 194.5 171.7)">A (1:1)</text>
<text x="129.7" y="183.4" transform="rotate(90 129.7 183.4)">B (1:1)</text>
<text x="212.7" y="191.4" transform="rotate(90 212.7 191.4)">A</text>
<text x="14.4" y="291.3" transform="rotate(90 14.4 291.3)">Top Corner</text>
</g>
<g font-size="5">
<text x="109" y="35.3">3</text>
<text x="175" y="30.1">344</text>
<text x="170.3" y="37.3">310</text>
<text x="163.3" y="44.9">306 (Rod)</text>
<text x="236.2" y="53.8">2</text>
<text x="249.3" y="59.5" transform="rotate(90 249.3 59.5)">2</text>
<text x="94.8" y="69.2" transform="rotate(105 94.8 69.2)">30°</text>
<text x="110.1" y="83.6">2</text>
<text x="126.1" y="98">50</text>
<text x="159" y="104.5">250</text>
<text x="276.9" y="122.4" transform="rotate(90 276.9 122.4)">732 (Rod)</text>
<text x="283.8" y="187.2" transform="rotate(90 283.8 187.2)">774</text>
<text x="268.9" y="192.7" transform="rotate(90 268.9 192.7)">736</text>
<text x="94.4" y="198.9">2</text>
<text x="257.9" y="234.4" transform="rotate(90 257.9 234.4)">493</text>
<text x="208.6" y="260.8" transform="rotate(90 208.6 260.8)">345</text>
<text x="246.9" y="276.4" transform="rotate(90 246.9 276.4)">251</text>
<text x="44.7" y="291.3" transform="rotate(90 44.7 291.3)">ChangeD20</text>
<text x="214.9" y="312.8" transform="rotate(90 214.9 312.8)">50</text>
<text x="44.7" y="326.9" transform="rotate(90 44.7 326.9)">01.03.2023</text>
<text x="228.3" y="331.7" transform="rotate(90 228.3 331.7)">2</text>
<text x="243.9" y="332.7" transform="rotate(90 243.9 332.7)">3</text>
<text x="241.8" y="354" transform="rotate(22 241.8 354)">15°</text>
<text x="215.5" y="358.1" transform="rotate(143 215.5 358.1)">20°</text>
<text x="111" y="379.9" transform="rotate(90 111 379.9)">51</text>
<text x="6.5" y="404.6" transform="rotate(90 6.5 404.6)">1/1</text>
</g>
<g font-size="3.6">
<text x="23.3" y="10.8" transform="rotate(90 23.3 10.8)">F</text>
<text x="72.6" y="10.7" transform="rotate(90 72.6 10.7)">E</text>
<text x="121.8" y="10.5" transform="rotate(90 121.8 10.5)">D</text>
<text x="171" y="10.5" transform="rotate(90 171 10.5)">C</text>
<text x="220.3" y="10.7" transform="rotate(90 220.3 10.7)">B</text>
<text x="269.5" y="10.7" transform="rotate(90 269.5 10.7)">A</text>
<text x="1.3" y="34" transform="rotate(90 1.3 34)">1</text>
<text x="291.6" y="34" transform="rotate(90 291.6 34)">1</text>
<text x="1.3" y="85.5" transform="rotate(90 1.3 85.5)">2</text>
<text x="291.6" y="85.5" transform="rotate(90 291.6 85.5)">2</text>
<text x="1.3" y="136.9" transform="rotate(90 1.3 136.9)">3</text>
<text x="291.6" y="136.9" transform="rotate(90 291.6 136.9)">3</text>
<text x="1.3" y="188.4" transform="rotate(90 1.3 188.4)">4</text>
<text x="291.6" y="188.4" transform="rotate(90 291.6 188.4)">4</text>
<text x="1.3" y="239.9" transform="rotate(90 1.3 239.9)">5</text>
<text x="291.6" y="239.9" transform="rotate(90 291.6 239.9)">5</text>
<text x="1.3" y="291.3" transform="rotate(90 1.3 291.3)">6</text>
<text x="291.6" y="291.3" transform="rotate(90 291.6 291.3)">6</text>
<text x="1.3" y="342.8" transform="rotate(90 1.3 342.8)">7</text>
<text x="291.6" y="342.8" transform="rotate(90 291.6 342.8)">7</text>
<text x="1.3" y="394.3" transform="rotate(90 1.3 394.3)">8</text>
<text x="291.6" y="394.3" transform="rotate(90 291.6 394.3)">8</text>
<text x="23.3" y="417.3" transform="rotate(90 23.3 417.3)">F</text>
<text x="72.6" y="417.2" transform="rotate(90 72.6 417.2)">E</text>
<text x="121.8" y="417.1" transform="rotate(90 121.8 417.1)">D</text>
<text x="171" y="417.1" transform="rotate(90 171 417.1)">C</text>
<text x="220.3" y="417.2" transform="rotate(90 220.3 417.2)">B</text>
<text x="269.5" y="417.2" transform="rotate(90 269.5 417.2)">A</text>
</g>
<g font-size="2.6">
<text x="50.6" y="231.6" transform="rotate(90 50.6 231.6)">Dept.</text>
<text x="50.6" y="256.3" transform="rotate(90 50.6 256.3)">Technical reference</text>
<text x="30.1" y="291.3" transform="rotate(90 30.1 291.3)">Title</text>
<text x="40.3" y="291.3" transform="rotate(90 40.3 291.3)">Document type</text>
<text x="50.6" y="291.3" transform="rotate(90 50.6 291.3)">Created by</text>
<text x="12.5" y="354.1" transform="rotate(90 12.5 354.1)">Rev.</text>
<text x="30.1" y="354.1" transform="rotate(90 30.1 354.1)">DWG No.</text>
<text x="40.3" y="354.1" transform="rotate(90 40.3 354.1)">Document status</text>
<text x="50.6" y="354.1" transform="rotate(90 50.6 354.1)">Approved by</text>
<text x="12.5" y="364.4" transform="rotate(90 12.5 364.4)">Date of issue</text>
<text x="12.5" y="401.4" transform="rotate(90 12.5 401.4)">Sheet</text>
</g>
</svg>
